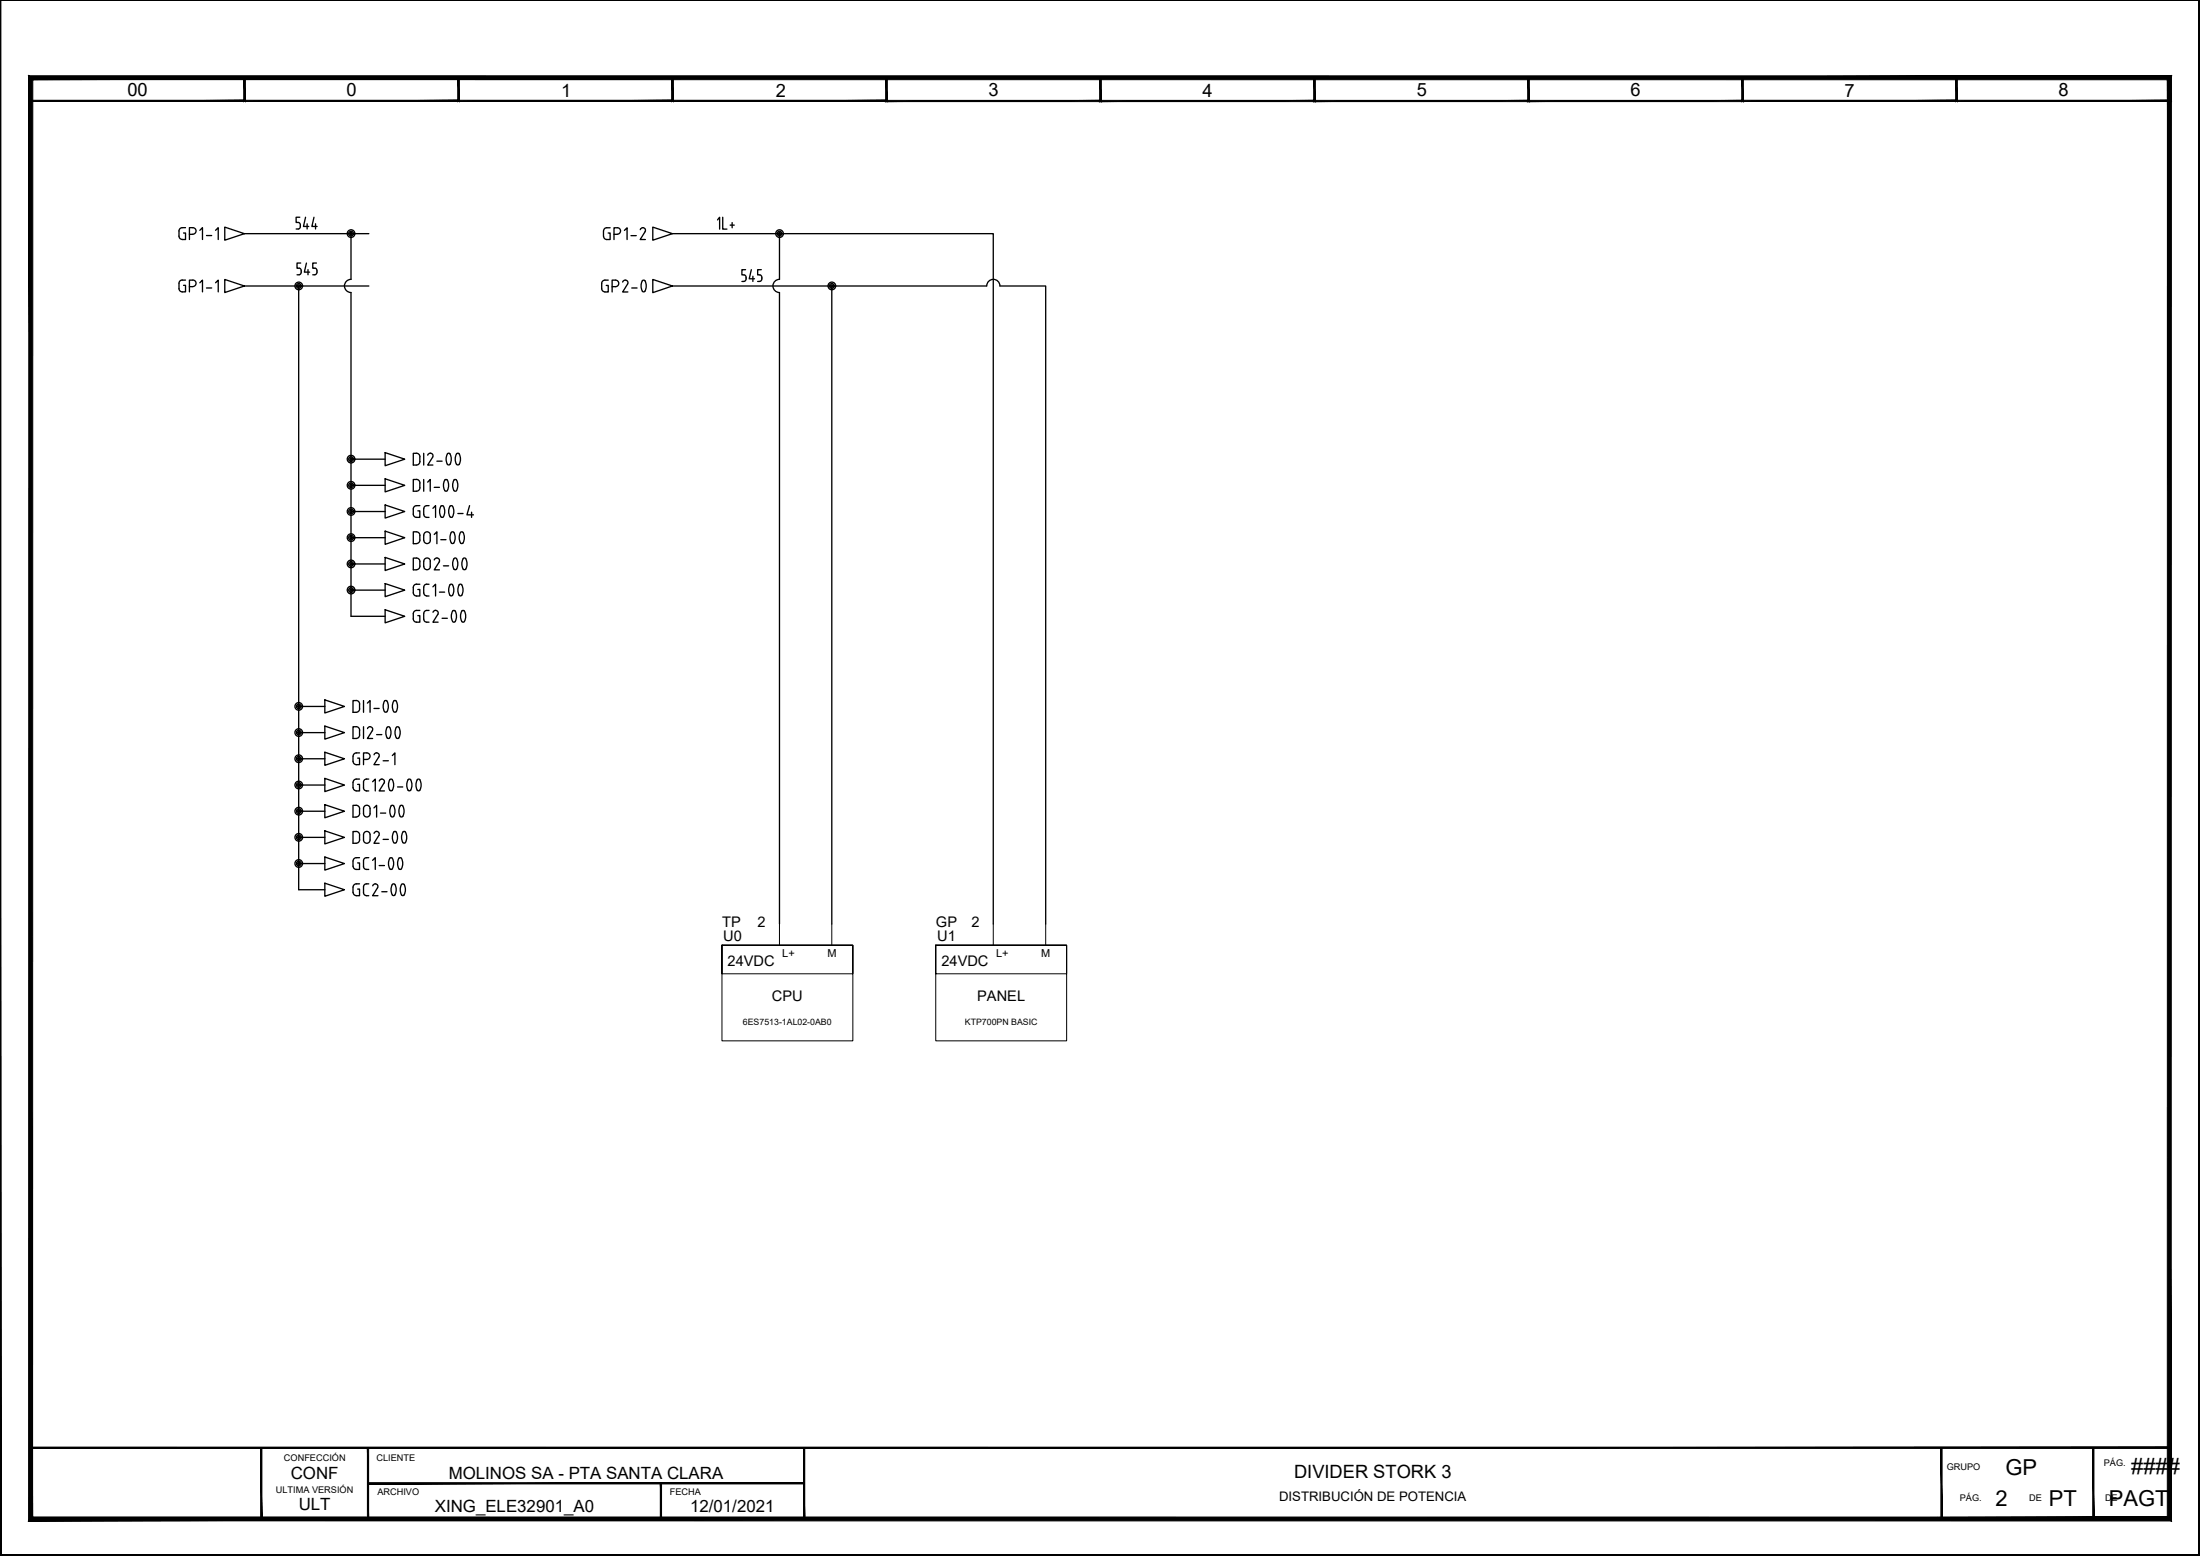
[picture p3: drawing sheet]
<svg xmlns="http://www.w3.org/2000/svg" width="420mm" height="297mm" viewBox="0 0 420 297" stroke-linecap="round" stroke-linejoin="round" font-family="sans-serif">
<g fill="none" stroke="#000" stroke-width=".25">
<path d="M42.9 43.4l3.8 1.2-3.8 1.3zM42.9 53.3l3.8 1.3-3.8 1.2zM46.7 54.6h23.7M46.7 44.6h23.7M57 54.6v115.2h5M67 44.6v8.7a1.26 1.26 0 0 0-1.2 1.3 1.26 1.26 0 0 0 1.2 1.2v61.9h6.6M116.2 53.5h-.7a.62 .62 0 0 0-.6 .6v1a.66 .66 0 0 0 .6 .6h.7v-1.2h-.4M116.9 54.7h.6a.62 .62 0 0 0 .7-.6 .62 .62 0 0 0-.7-.6h-.6v2.2M118.9 53.9a.51 .51 0 0 1 .7-.4 .51 .51 0 0 1 .3 .7l-1 1.5h1M120.6 55h1.1M122.7 53.6l.2-.1 .3 .1M122.7 53.6a1.94 1.94 0 0 0 .1 2.1l.4-.1a2.13 2.13 0 0 0 0-2"/>
<path d="M124.7 53.3l3.7 1.3-3.7 1.3zM128.4 44.6l-3.7-1.2v2.5l3.7-1.3h20.5M128.4 54.6h60M137 42l.4-.5v2.2M138 41.5v2.2h.8M139.4 43h.8M139.8 42.5v1M142.4 51.5h-.7v1h.4a.57 .57 0 0 1 .4 .7M142.5 53.2l-.2 .4-.6 .1M143.5 51.5l-.4 1.7h1M143.8 52.7v1M145.4 51.5h-.7v1h.4a.57 .57 0 0 1 .4 .7"/>
<path d="M145.5 53.2l-.2 .4-.6 .1M148.9 44.6v8.7a1.26 1.26 0 0 0-1.3 1.3 1.26 1.26 0 0 0 1.3 1.2v120.6M148.9 44.6h40.8v131.8M158.9 54.6v121.8M188.4 54.6a1.26 1.26 0 0 1 1.3-1.3 1.26 1.26 0 0 1 1.3 1.3h8.7v121.8M0 80.4h.1M67 87.7h6.6M67 92.7h6.6M67 97.6h6.6M73.6 91.4l3.7 1.3-3.7 1.2zM73.6 86.4l3.7 1.3-3.7 1.2zM73.6 96.4l3.7 1.2-3.7 1.3z"/>
<path d="M80.2 96.5h-.6a.62 .62 0 0 0-.7 .7v.9a.62 .62 0 0 0 .6 .7h.7v-1.3h-.4M80.2 87.2v.9M80.2 92.2v.9M80.2 92.2a.65 .65 0 0 0-.7-.7h-.6v2.3h.6a.69 .69 0 0 0 .7-.7M80.2 87.2a.65 .65 0 0 0-.7-.7h-.6v2.3h.6a.69 .69 0 0 0 .7-.7M80.9 97.1l.1 1.4 .2 .2 .7 .1M80.9 86.5v2.3M80.9 91.5v2.3M81.7 92l.5-.5v2.3M81.9 96.5l-.7 .1-.3 .5M82.2 86.5l-.5 .4M82.2 86.5l.3 .1 .2 .5-1 1.7h1"/>
<path d="M82.7 97l.5-.5v2.3M82.9 93h1M83.4 88h1M84.2 96.6l.2-.1 .3 .1a1.94 1.94 0 0 1-.1 2.1l-.2 .1a1.55 1.55 0 0 1-.2-2.2zM84.9 91.7l.3-.2 .2 .2M84.9 91.6a1.94 1.94 0 0 0 .1 2.1h.4a2.13 2.13 0 0 0 0-2.1M85.4 88.6l.3 .2 .2-.2M85.4 88.6a1.94 1.94 0 0 1 .2-2.1l.3 .1a2.13 2.13 0 0 1 0 2M85.9 96.6l.3-.1 .2 .1a1.94 1.94 0 0 1-.1 2.1l-.1 .1a1.55 1.55 0 0 1-.3-2.2zM86.7 91.7l.2-.2 .3 .2M86.7 91.6a1.94 1.94 0 0 0 .1 2.1h.4a2.13 2.13 0 0 0 0-2.1M87.2 88.6a1.89 1.89 0 0 1 .1-2.1l.4 .1a2.13 2.13 0 0 1 0 2"/>
<path d="M87.2 88.6l.3 .2 .2-.2M87.4 98h1M89.7 96.5l-.5 1.8h1.2M90.1 97.8v1M67 107.7h6.6M67 102.6h6.6M67 112.7h6.6M73.6 101.4l3.7 1.2-3.7 1.3zM73.6 106.4l3.7 1.3-3.7 1.2zM73.6 111.4l3.7 1.3-3.7 1.2zM73.6 116.4l3.7 1.3-3.7 1.2zM80.2 111.5h-.6a.62 .62 0 0 0-.7 .6v1.1a.62 .62 0 0 0 .6 .6h.7v-1.3h-.4"/>
<path d="M80.2 116.5h-.6a.62 .62 0 0 0-.7 .7v.9a.62 .62 0 0 0 .6 .7h.7v-1.3h-.4M80.2 102.2v.9M80.2 107.2v.9M80.2 103.1a.69 .69 0 0 1-.7 .7M80.2 102.2a.69 .69 0 0 0-.7-.7h-.6v2.3h.6M80.2 107.2a.65 .65 0 0 0-.7-.7h-.6v2.3h.6a.69 .69 0 0 0 .7-.7M80.9 102.2v.9a.62 .62 0 0 0 .7 .7 .62 .62 0 0 0 .6-.7v-.9M80.9 112.1l.1 1.4 .2 .2 .7 .1M80.9 117.1l.1 1.4 .2 .2 .7 .1M80.9 102.1a.62 .62 0 0 1 .7-.6 .62 .62 0 0 1 .6 .6M81.1 106.7a.62 .62 0 0 1 .7-.1 .62 .62 0 0 1 .4 .5v1a.64 .64 0 0 1-.6 .7 .64 .64 0 0 1-.7-.7v-1zM81.9 111.5l-.7 .1-.3 .5"/>
<path d="M81.9 116.5l-.7 .1-.3 .5M82.7 112l.5-.5v2.3M82.9 102l.5-.5v2.3M83.2 116.5l.3 .1 .2 .5-1 1.7h1M83.2 116.5l-.5 .4M83.4 106.5l-.5 .4M83.4 106.5l.5 .3v.5M83.9 107.3l-1 1.5h1M83.9 113h1M84.2 103h1M84.4 118h1M84.7 108h1"/>
<path d="M85.9 111.6l.3-.1a1.51 1.51 0 0 1 0 2.3l-.3-.2a2.11 2.11 0 0 1 0-2zM86.2 101.6l.2-.1 .3 .1a1.94 1.94 0 0 1-.1 2.1l-.2 .1a1.55 1.55 0 0 1-.2-2.2zM86.4 116.6l.3-.1 .2 .1a1.94 1.94 0 0 1-.1 2.1l-.1 .1a1.55 1.55 0 0 1-.3-2.2zM86.7 108.6l.2 .2 .3-.2M86.7 108.6a1.94 1.94 0 0 1 .1-2h.4a2.13 2.13 0 0 1 0 2M87.7 111.6l.2-.1a1.51 1.51 0 0 1 0 2.3l-.2-.2a2.11 2.11 0 0 1 0-2zM87.9 101.6l.3-.1 .2 .1a1.94 1.94 0 0 1-.1 2.1l-.1 .1a1.55 1.55 0 0 1-.3-2.2zM88.2 116.6l.2-.1 .3 .1a1.94 1.94 0 0 1-.1 2.1l-.2 .1a1.55 1.55 0 0 1-.2-2.2zM88.5 108.6l.2 .2 .2-.2M88.5 108.6a1.94 1.94 0 0 1 .1-2h.3a2.13 2.13 0 0 1 0 2M57 134.9h5M57 139.9h5"/>
<path d="M62 133.6l3.8 1.3-3.8 1.2zM62 138.6l3.8 1.3-3.8 1.2zM68 138.7h-.6v2.3h.6a.69 .69 0 0 0 .7-.7M68 138.7a.69 .69 0 0 1 .7 .7M68.7 134.4v.9M68.7 139.4v.9M68.7 134.4a.65 .65 0 0 0-.7-.7h-.6v2.3h.6a.69 .69 0 0 0 .7-.7M69.4 133.7v2.3M69.4 138.7v2.3M70.2 134.2l.5-.5v2.3M70.7 138.7l.3 .2 .2 .4-1 1.7h1M70.7 138.7l-.5 .4"/>
<path d="M71.4 135.2h1M73.4 133.9l.3-.2a1.51 1.51 0 0 1 0 2.3l-.3-.2a2.11 2.11 0 0 1 0-1.9zM73.9 138.8l.3-.1 .2 .1a1.94 1.94 0 0 1-.1 2.1l-.1 .1a1.55 1.55 0 0 1-.3-2.2zM75.2 133.9l.2-.2a1.51 1.51 0 0 1 0 2.3l-.2-.2a2.11 2.11 0 0 1 0-1.9zM75.7 138.8l.2-.1 .3 .1a1.94 1.94 0 0 1-.1 2.1l-.2 .1a1.55 1.55 0 0 1-.2-2.2zM0 147h.1M57 154.9h5M57 144.9h5M57 149.9h5M57 159.9h5M62 148.6l3.8 1.3-3.8 1.2zM62 143.6l3.8 1.3-3.8 1.2z"/>
<path d="M62 153.6l3.8 1.3-3.8 1.2zM62 158.6l3.8 1.3-3.8 1.2zM68 158.7h-.6v2.3h.6a.69 .69 0 0 0 .7-.7M68 158.7a.69 .69 0 0 1 .7 .7M68.1 148.7a.66 .66 0 0 0-.7 .7v.9a.62 .62 0 0 0 .7 .7M68.3 149.7h.4v1.3h-.6M68.7 154.4v.9M68.7 159.4v.9M68.7 154.4a.65 .65 0 0 0-.7-.7h-.6v2.3h.6a.69 .69 0 0 0 .7-.7M69.4 155.3v-1a.62 .62 0 0 1 .7-.6 .62 .62 0 0 1 .6 .6v1M69.4 155.3a.62 .62 0 0 0 .7 .7 .62 .62 0 0 0 .6-.7M69.6 158.9a.62 .62 0 0 1 .7-.1 .62 .62 0 0 1 .4 .5v1.1a.62 .62 0 0 1-.6 .6 .62 .62 0 0 1-.7-.6v-1.1z"/>
<path d="M70 148.7l-.5 .3-.1 1.4 .3 .5 .7 .1M71.2 149.2l.5-.5v2.3M71.4 154.2l.5-.5v2.3M71.4 159.1a.5 .5 0 0 1 .7-.4 .5 .5 0 0 1 .3 .8M71.9 140.2h1M72.3 159.5l-.9 1.5h1M72.7 155.2h1M72.9 148.7l.4 .1 .1 .5-1 1.7h1M72.9 148.7l-.5 .4M74.4 150.8l.3 .2 .2-.2M74.4 148.9a2.11 2.11 0 0 0 0 2M74.7 153.9l.2-.2a1.51 1.51 0 0 1 0 2.3l-.2-.2a2.11 2.11 0 0 1 0-1.9z"/>
<path d="M74.9 148.9a2.11 2.11 0 0 1 0 2M75.2 158.8l.2-.1a1.51 1.51 0 0 1 0 2.3l-.2-.2a2.11 2.11 0 0 1 0-2zM75.9 150.2h1M76.4 153.9l.3-.2a1.51 1.51 0 0 1 0 2.3l-.3-.2a2.11 2.11 0 0 1 0-1.9zM76.9 158.8l.3-.1a1.51 1.51 0 0 1 0 2.3l-.3-.2a2.11 2.11 0 0 1 0-2zM77.9 150.8l.3 .2 .2-.2M77.9 150.9a1.94 1.94 0 0 1 .1-2.1h.4a2.13 2.13 0 0 1 0 2.1M79.7 150.8l.2 .2 .3-.2M79.7 150.9a1.94 1.94 0 0 1 .1-2.1h.4a2.13 2.13 0 0 1 0 2.1M57 164.9h5M62 163.6l3.8 1.3-3.8 1.2zM62 168.6l3.8 1.2-3.8 1.3z"/>
<path d="M67.4 164.4v1a.62 .62 0 0 0 .7 .6M68.1 163.7h.6M68.1 168.7h.6M68.1 163.7a.62 .62 0 0 0-.7 .7M68.1 168.7a.66 .66 0 0 0-.7 .7v.9a.62 .62 0 0 0 .7 .7M68.3 164.7h.4v1.3h-.6M68.3 169.7h.4v1.3h-.6M70.4 163.7l-.7 .1-.3 .5 .1 1.4 .2 .2 .7 .1M70.4 168.7l-.7 .1-.3 .5 .1 1.4 .2 .2 .7 .1M71.2 164.2l.5-.5v2.3M71.2 169.1a.5 .5 0 0 1 .7-.3 .5 .5 0 0 1 .2 .7l-.9 1.5h1M72.4 165.2h1"/>
<path d="M72.9 170.2h1M73.2 160.2h1M74.4 165.9l.3 .1 .2-.1M74.4 165.8a1.9 1.9 0 0 1 .1-2l.4 .1a2.08 2.08 0 0 1 0 1.9M74.9 168.8l.3-.1 .2 .1a1.94 1.94 0 0 1-.1 2.1l-.1 .1a1.55 1.55 0 0 1-.3-2.2zM76.2 165.9l.2 .1 .3-.1M76.2 165.8a1.9 1.9 0 0 1 .1-2l.4 .1a2.08 2.08 0 0 1 0 1.9M76.7 168.8l.2-.1 .3 .1a1.94 1.94 0 0 1-.1 2.1l-.2 .1a1.55 1.55 0 0 1-.2-2.2zM0 229.9h.1"/>
<circle cx="67" cy="44.6" r=".73"/>
<circle cx="67" cy="44.6" r=".46"/>
<circle cx="67" cy="44.6" r=".22"/>
<circle cx="148.9" cy="44.6" r=".73"/>
<circle cx="148.9" cy="44.6" r=".46"/>
<circle cx="148.9" cy="44.6" r=".22"/>
<circle cx="158.9" cy="54.6" r=".73"/>
<circle cx="158.9" cy="54.6" r=".46"/>
<circle cx="158.9" cy="54.6" r=".22"/>
<circle cx="67" cy="92.6" r=".73"/>
<circle cx="67" cy="87.6" r=".73"/>
<circle cx="67" cy="97.6" r=".73"/>
<circle cx="67" cy="92.6" r=".46"/>
<circle cx="67" cy="87.6" r=".46"/>
<circle cx="67" cy="97.6" r=".46"/>
<circle cx="67" cy="92.6" r=".22"/>
<circle cx="67" cy="87.6" r=".22"/>
<circle cx="67" cy="97.6" r=".22"/>
<circle cx="67" cy="102.6" r=".73"/>
<circle cx="67" cy="107.7" r=".73"/>
<circle cx="67" cy="112.6" r=".73"/>
<circle cx="67" cy="102.6" r=".46"/>
<circle cx="67" cy="112.6" r=".46"/>
<circle cx="67" cy="107.7" r=".46"/>
<circle cx="67" cy="107.7" r=".22"/>
<circle cx="67" cy="102.6" r=".22"/>
<circle cx="67" cy="112.6" r=".22"/>
<circle cx="57.1" cy="139.8" r=".73"/>
<circle cx="57.1" cy="134.8" r=".73"/>
<circle cx="57.1" cy="134.8" r=".46"/>
<circle cx="57.1" cy="139.8" r=".46"/>
<circle cx="57.1" cy="134.8" r=".22"/>
<circle cx="57.1" cy="139.8" r=".22"/>
<circle cx="57.1" cy="149.9" r=".73"/>
<circle cx="57.1" cy="159.8" r=".73"/>
<circle cx="57.1" cy="154.9" r=".73"/>
<circle cx="57.1" cy="144.8" r=".73"/>
<circle cx="57.1" cy="159.8" r=".46"/>
<circle cx="57.1" cy="144.8" r=".46"/>
<circle cx="57.1" cy="149.9" r=".46"/>
<circle cx="57.1" cy="154.9" r=".46"/>
<circle cx="57.1" cy="154.9" r=".22"/>
<circle cx="57.1" cy="144.8" r=".22"/>
<circle cx="57.1" cy="149.9" r=".22"/>
<circle cx="57.1" cy="159.8" r=".22"/>
<circle cx="57.1" cy="164.8" r=".73"/>
<circle cx="57.1" cy="164.8" r=".46"/>
<circle cx="57.1" cy="164.8" r=".22"/>
</g>
<path d="M0 .1v296.9h420M148.9 176.4v4M158.9 176.4v4M189.7 176.4v4M199.7 176.4v4M137.9 180.4v5.5h25v-5.5h-25h25v18.3h-25zM178.7 180.4v5.5h25v-5.5h-25h25v18.3h-25zM5.8 276.4h44.1v13.6h-44.1z" fill="none" stroke="#000" stroke-width=".19"/>
<g fill="#000" stroke="#000" stroke-width=".19">
<path d="M0 .1h419.9zM0 .1h419.9z"/>
<path d="M5.7 19.4h41.1l-.2-.3zM5.9 19.1h40.7l-40.9 .3zM5.7 14.7v4.7l.2-.3zM5.7 14.7l.2 .3v4.1zM5.7 14.7l.2 .3 40.9-.3zM5.9 15l40.9-.3-.2 .3zM46.8 14.7l-.2 .3 .2 4.4zM46.6 15l.2 4.4-.2-.3z"/>
<path d="M46.6 19.4h41.1l-.2-.3zM46.6 19.4l.2-.3h40.7zM46.6 14.7v4.7l.2-.3zM46.6 14.7l.2 .3v4.1zM46.6 14.7l.2 .3 40.9-.3zM46.8 15l40.9-.3-.2 .3zM87.7 14.7l-.2 .3 .2 4.4zM87.5 15l.2 4.4-.2-.3z"/>
<path d="M87.5 19.4h41.1l-.2-.3zM87.7 19.1h40.7l-40.9 .3zM87.5 14.7v4.7l.2-.3zM87.5 14.7l.2 .3v4.1zM87.5 14.7l.2 .3 40.9-.3zM87.7 15l40.9-.3-.2 .3zM128.6 14.7l-.2 .3 .2 4.4zM128.4 15l.2 4.4-.2-.3z"/>
<path d="M128.3 19.4h41.1l-.2-.3zM128.5 19.1h40.7l-40.9 .3zM128.3 14.7v4.7l.2-.3zM128.3 14.7l.2 .3v4.1zM128.3 14.7l.2 .3 40.9-.3zM128.5 15l40.9-.3-.2 .3zM169.4 14.7l-.2 .3 .2 4.4zM169.2 15l.2 4.4-.2-.3z"/>
<path d="M169.2 19.4h41.1l-.2-.2zM169.2 19.4l.2-.2h40.7zM169.2 14.7v4.7l.2-.2zM169.2 14.7l.2 .3v4.2zM169.2 14.7l.2 .3 40.9-.3zM169.4 15l40.9-.3-.2 .3zM210.3 14.7l-.2 .3 .2 4.4zM210.1 15l.2 4.4-.2-.2z"/>
<path d="M210 19.4h41.2l-.3-.2zM210.3 19.2h40.6l-40.9 .2zM210 14.7v4.7l.3-.2zM210 14.7l.3 .3v4.2zM210 14.7l.3 .3 40.9-.3zM210.3 15l40.9-.3-.3 .3zM251.2 14.7l-.3 .3 .3 4.4zM250.9 15l.3 4.4-.3-.2z"/>
<path d="M250.9 19.4h41.2l-.3-.2zM250.9 19.4l.3-.2h40.6zM250.9 14.7v4.7l.3-.2zM250.9 14.7l.3 .3v4.2zM250.9 14.7l.3 .3 40.9-.3zM251.2 15l40.9-.3-.3 .3zM292.1 14.7l-.3 .3 .3 4.4zM291.8 15l.3 4.4-.3-.2z"/>
<path d="M291.8 19.4h41.1l-.2-.2zM291.8 19.4l.2-.2h40.7zM291.8 14.7v4.7l.2-.2zM291.8 14.7l.2 .3v4.2zM291.8 14.7l.2 .3 40.9-.3zM292 15l40.9-.3-.2 .3zM332.9 14.7l-.2 .3 .2 4.4zM332.7 15l.2 4.4-.2-.2z"/>
<path d="M332.7 19.4h41.1l-.2-.3zM332.9 19.1h40.7l-40.9 .3zM332.7 14.7v4.7l.2-.3zM332.7 14.7l.2 .3v4.1zM332.7 14.7l.2 .3 40.9-.3zM332.9 15l40.9-.3-.2 .3zM373.8 14.7l-.2 .3 .2 4.4zM373.6 15l.2 4.4-.2-.3z"/>
<path d="M373.5 19.4h41.1l-.2-.3zM373.5 19.4l.2-.3h40.7zM373.5 14.7v4.7l.2-.3zM373.5 14.7l.2 .3v4.1zM373.5 14.7l.2 .3 40.9-.3zM373.7 15l40.9-.3-.2 .3zM414.6 14.7l-.2 .3 .2 4.4zM414.4 15l.2 4.4-.2-.3z"/>
<path d="M419.9 .1v296.7zM419.9 .1l.1 296.8zM419.9 .1l.1 296.8z"/>
<path d="M5.8 276.3v.2l408.5-.2zM5.8 276.5l408.5-.2v.2z"/>
<path d="M0 .1v296.9l.2-.2zM0 .1h.2v296.7z"/>
<path d="M5.5 290.3l408.4-.7h-407.7zM5.5 290.3l408.4-.7 .8 .8zM413.9 15.2v274.4l.8 .8zM413.9 15.2l.8-.7v275.9zM6.3 15.2h407.6l.8-.7zM5.5 14.5h409.2l-408.4 .7zM5.5 14.5l.7 275.1 .1-274.4zM5.5 14.5l.7 275.1-.7 .7z"/>
<path d="M49.8 276.4v13.6h.2zM49.8 276.4h.2v13.6z"/>
<path d="M70.2 276.4v13.6h.2zM70.2 276.4h.2v13.6z"/>
<path d="M70.3 283v.3l83.3-.3zM70.3 283.3l83.3-.3v.3z"/>
<path d="M126.1 283.2v6.8h.2zM126.1 283.2h.2v6.8z"/>
<path d="M153.5 276.4v13.7h.2zM153.5 276.4h.2v13.7z"/>
<path d="M370.7 276.4v13.6h.2zM370.7 276.4h.2v13.6z"/>
<path d="M399.7 276.4v13.6h.2zM399.7 276.4h.2v13.6z"/>
<path d="M.2 296.8l419.8 .1zM.2 296.8l419.8 .1-420 .1zM0 297h420v-.1zM0 297h420z"/>
</g>
<g font-size="5.3">
<text x="32.8" y="46.9">GP1-1</text>
<text x="55.4" y="44.8">544</text>
<text x="113.9" y="46.9">GP1-2</text>
<text x="55.4" y="53.6">545</text>
<text x="32.8" y="56.8">GP1-1</text>
<text x="66.3" y="147.1">GP2-1</text>
</g>
<g font-size="4.2">
<text x="383" y="281.6">GP</text>
<text x="407" y="281.3">####</text>
<text x="381.1" y="287.5">2</text>
<text x="391.3" y="287.5">PT</text>
<text x="402.8" y="287.5">PAGT</text>
</g>
<g font-size="3.5">
<text x="24.3" y="18.4">00</text>
<text x="66.2" y="18.4">0</text>
<text x="107.2" y="18.4">1</text>
<text x="148.2" y="18.4">2</text>
<text x="188.8" y="18.4">3</text>
<text x="229.7" y="18.4">4</text>
<text x="270.6" y="18.4">5</text>
<text x="311.4" y="18.4">6</text>
<text x="352.3" y="18.4">7</text>
<text x="393.1" y="18.4">8</text>
<text x="247.1" y="282.1">DIVIDER STORK 3</text>
</g>
<g font-size="3.2">
<text x="55.5" y="282.3">CONF</text>
<text x="85.7" y="282.3">MOLINOS SA - PTA SANTA CLARA</text>
<text x="57" y="288.3">ULT</text>
<text x="83" y="288.6">XING_ELE32901_A0</text>
<text x="131.8" y="288.6">12/01/2021</text>
</g>
<g font-size="2.8">
<text x="137.9" y="177">TP</text>
<text x="138.1" y="179.6">U0</text>
<text x="144.7" y="177">2</text>
<text x="178.8" y="177">GP</text>
<text x="179" y="179.6">U1</text>
<text x="185.5" y="177">2</text>
<text x="139" y="184.4">24VDC</text>
<text x="179.8" y="184.4">24VDC</text>
<text x="147.4" y="191.1">CPU</text>
<text x="186.6" y="191.1">PANEL</text>
</g>
<text font-size="2.5" x="244.3" y="286.6">DISTRIBUCIÓN DE POTENCIA</text>
<g font-size="2.1">
<text x="149.4" y="182.7">L+</text>
<text x="158" y="182.7">M</text>
<text x="190.2" y="182.7">L+</text>
<text x="198.9" y="182.7">M</text>
</g>
<g font-size="1.8">
<text x="54.2" y="279">CONFECCIÓN</text>
<text x="71.9" y="279">CLIENTE</text>
<text x="371.8" y="280.6">GRUPO</text>
<text x="401.8" y="279.8">PÁG.</text>
<text x="52.7" y="285">ULTIMA VERSIÓN</text>
<text x="72.1" y="285.3">ARCHIVO</text>
<text x="127.9" y="285.3">FECHA</text>
<text x="374.3" y="286.6">PÁG.</text>
<text x="387.5" y="286.6">DE</text>
<text x="402" y="286.6">DE</text>
</g>
<g font-size="1.7">
<text x="141.9" y="195.8">6ES7513-1AL02-0AB0</text>
<text x="184.3" y="195.8">KTP700PN BASIC</text>
</g>
</svg>
